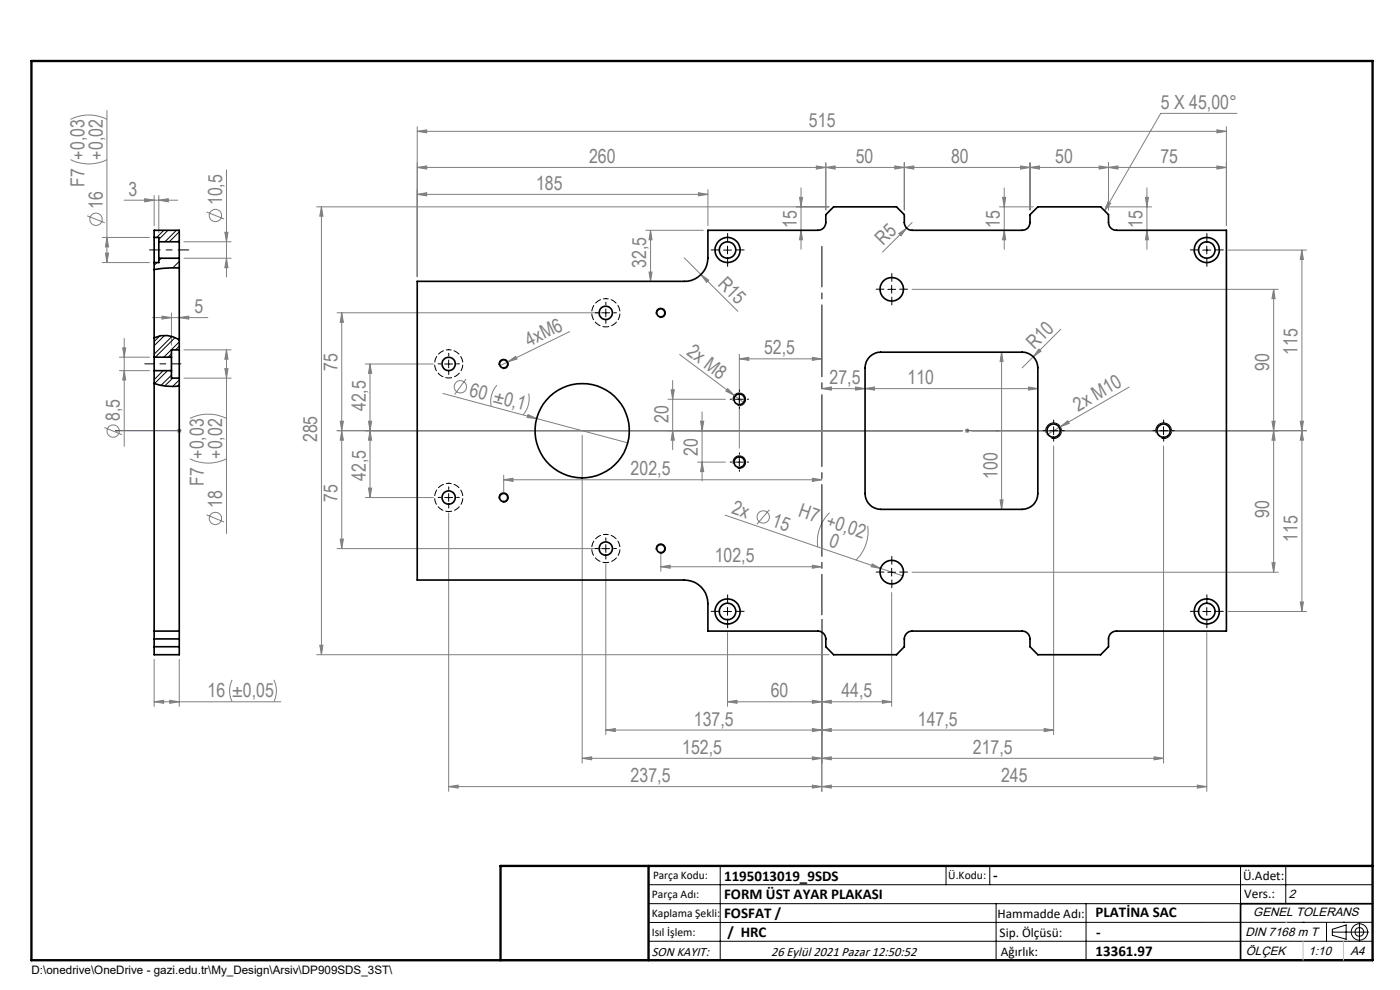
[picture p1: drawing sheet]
<svg xmlns="http://www.w3.org/2000/svg" width="297mm" height="210mm" viewBox="0 0 297 210" stroke-linecap="round" stroke-linejoin="round" font-family="sans-serif">
<g fill="none" stroke="#808080" stroke-width=".21">
<path d="M15 33.9a8.6 8.6 0 0 0 7.7 0M15 25.3a8.6 8.6 0 0 1 7.7 0M22.7 23.5v32.2M48 36v22.8M88.5 35.5l2-.3v.7zM88.5 27.9l2-.4v.7zM88.5 26.9v31.8M88.5 35.5h171.7M88.5 27.9h171.7M169.9 39.9v13M173.2 35.2l2 .3-2 .4zM175.2 35.5l2-.3v.7z"/>
<path d="M175.2 34.5v10M189.8 35.2l2 .3-2 .4zM191.8 35.5l2.1-.3v.7zM191.8 34.5v10M213 39.9v13M216.5 35.2l2 .3-2 .4zM218.5 35.5l2-.3v.7zM218.5 34.5v10M233.2 35.2l2 .3-2 .4zM235.2 35.5l2-.3v.7zM235.2 34.5v10M243.3 39.9v13"/>
<path d="M258.2 35.2l2 .3-2 .4zM258.2 27.5l2 .4-2 .3zM260.2 26.9v21M262.4 24.1h-16.2l-11.8 20.6M18.5 45.8l3.7 1.5M21.7 55.7h10M21.7 50.4h10M22.4 53.7h.6l-.3 2zM22.7 50.4l.3 2h-.6zM26.3 42.5h11.4M30.7 42.1l2 .4-2 .3zM32.7 41.5v6.4"/>
<path d="M33.7 42.5l2-.4v.7zM33.7 41.5v7.9M39 51.3h10M39 54.8h10M43.8 45l3.8 1.5M47.7 49.3h.7l-.4 2zM48 54.8l.4 2h-.7zM67.2 43.9h108.7M68.2 43.9v95M68.2 43.9l.3 2h-.7zM88.5 41.2l2-.3v.6zM88.5 41.2h61.7"/>
<path d="M137 48.9h12.2M137.7 57.7h.6l-.3 2zM138 48.9v10.8M138 48.9l.3 2h-.6zM145.2 54.7l11.3 11.3M148.2 40.9l2 .3-2 .3zM148.7 58.2l1.7 1.2-.5 .5zM150.2 40.2v7.7M169.6 41.9h.7l-.4 2zM169.9 48.9l.4 2h-.7zM190.7 49.6l1.6-1.2-1.2 1.6zM192.3 48.4l-5.1 5.1"/>
<path d="M193.5 47.2l-1.2 1.2M212 43.9h7.2M212.7 41.9h.7l-.4 2zM213 48.9l.4 2h-.7zM234.5 43.9h9.8M235.1 42.8l.5 .3-1.2 1.6zM243 41.9h.6l-.3 2zM243.3 48.9l.3 2h-.6zM260.5 53h16.7M276.2 53v76.7M276.2 53l.3 2h-.7zM25.3 75.8h6.4"/>
<path d="M25.3 78.6h6.4M26 73.8h.7l-.3 2zM26.4 71.8v22.9M26.4 78.6l.3 2h-.7zM32.3 67.4h11.8M34.4 67.1l2 .3-2 .3zM36.4 66.4v6.8M38 67.4l2-.3v.6zM39 74.2h10M47.7 78.2h.7l-.4 2zM48 74.2v39M48 74.2l.4 2h-.7z"/>
<path d="M71.5 66.3h56M72.5 66.3l.3 2.1h-.6zM72.5 66.3v50.1M77.5 77.2h14.4M78.5 77.2l.3 2h-.6zM78.5 77.2v28.3M107.7 76.8l1.7-1.2 .3 .6zM107.7 76.8l-1.8 .8M120.9 70.3l-13.2 6.5M144.2 75.2l11.6 8.7M156.8 76.1l2.1-.3v.6zM156.8 75.1v20"/>
<path d="M156.8 76.1h17.5M172.3 75.8l2 .3-2 .3zM193.5 61.4h77.7M212.5 74.7v33.3M212.5 74.7l.3 2h-.6zM220.4 74l.4 .5-1.6 1.2zM225 69.8l-8.1 8.2M270.2 61.4l.3 2h-.7zM270.2 61.4v60M22.2 90.7l3.7 1.5M37.5 91.4h1M37.7 91l.7 .7"/>
<path d="M38 90.9v1M38.4 91l-.7 .7M39 80.2h10M40.3 97.3a8.6 8.6 0 0 0 7.7 0M40.3 88.8a9 9 0 0 1 7.7 0M71.5 91.4h132.7M72.2 89.4h.6l-.3 2zM72.5 91.4l.3 2h-.6zM78.2 89.4h.6l-.3 2zM78.5 91.4l.3 2h-.6zM93.9 83.5l39.3 10.4M98.8 80.4l-2.4 3.3"/>
<path d="M105.4 81.7a5.3 5.3 0 0 0-1.2 4.5M112 87.9l1.8 .9-2-.2zM112.1 83.5a5.3 5.3 0 0 1-1.2 4.5M123.5 92.3v69.6M141.7 84.7h12.2M142.4 82.7h.7l-.4 2zM142.7 80.7v14.7M142.7 91.4l.4 2h-.7zM148 98h5.9M148.6 89.4h.7l-.4 2zM148.9 87.4v14.6M148.9 98l.4 2h-.7z"/>
<path d="M154.4 82.4l1.4 1.5-1.8-.9zM155.8 83.9l2.1 1.6M174.3 82.4l2.1-.3v.7zM181.5 82.1l2 .3-2 .4zM183.5 82.4l2-.3v.7zM204.7 91.4h1M204.8 91l.7 .7M205.2 90.9v1M205.5 91l-.7 .7M206.2 91.4h71M218.2 82.1l2 .3-2 .4zM220.2 82.4h-45.9"/>
<path d="M223.5 94.6v61.2M225 90.5l1.5-1.3 .3 .6zM225 90.5l-2.9 1.7M239.5 82.1l-14.5 8.4M246.8 94.6v67.3M269.8 89.4h.7l-.3 2zM270.2 91.4l.3 2h-.7zM275.8 89.4h.7l-.3 2zM276.2 91.4l.3 2h-.7zM43.8 109.2l3.8 1.5M71.5 116.4h56M72.2 114.4h.6l-.3 2z"/>
<path d="M77.5 105.5h14.4M78.2 103.5h.6l-.3 2zM95.2 108.8v59.1M106.9 101.8l1.9-.3v.6zM106.9 100.8v3.7M106.9 101.8h67.4M128.5 119.6v36.2M140.2 117.4v3.8M153.8 109.3l33 11.3M163.2 108.1l-2.6 3.1M172.3 119.9l2 .3-2 .3zM172.3 101.5l2 .3-2 .3z"/>
<path d="M176 108.8a8.7 8.7 0 0 0-2.5 7.3M184.1 111.5a8.6 8.6 0 0 1-2.5 7.3M185 119.6l1.8 1-2-.4zM212.2 106h.6l-.3 2zM269.8 119.4h.7l-.3 2zM32.7 139.9v10M38 139.9v10M67.2 138.9h108.7M67.8 136.9h.7l-.3 2zM140.2 120.2l2-.3v.6zM140.2 120.2h34.1M154.3 134.2v15.7"/>
<path d="M174.3 131.4v36.5M186.8 120.6l4.8 1.6M189.2 125.7v24.2M193.5 121.4h77.7M256 134.2v33.7M260.5 129.7h16.7M275.8 127.7h.7l-.3 2zM32.7 148.9l2-.4v.7zM32.7 148.9h26.9M36 148.5l2 .4-2 .3zM49.2 144.2a5.1 5.1 0 0 0 0 4.7M58.1 144.2a5.4 5.4 0 0 1 0 4.7"/>
<path d="M128.5 154.9l2-.4v.7zM128.5 154.9h95M154.3 148.9l2.1-.4v.7zM154.3 148.9h34.9M172.3 148.5l2 .4-2 .3zM172.3 154.5l2 .4-2 .3zM174.3 148.9l2.1-.4v.7zM174.3 154.9l2.1-.4v.7zM187.2 148.5l2 .4-2 .3zM221.5 154.5l2 .4-2 .3zM95.2 166.9l2-.4v.7zM95.2 166.9h160.8"/>
<path d="M123.5 160.9l2-.4v.7zM123.5 160.9h123.3M172.3 166.5l2 .4-2 .3zM172.3 160.5l2 .4-2 .3zM174.3 160.9l2.1-.4v.7zM174.3 166.9l2.1-.4v.7zM244.8 160.5l2 .4-2 .3zM254 166.5l2 .4-2 .3z"/>
<circle cx="20.4" cy="46.5" r="1.31"/>
<circle cx="45.7" cy="45.7" r="1.31"/>
<circle cx="24" cy="91.4" r="1.31"/>
<circle cx="97.7" cy="82" r="1.31"/>
<circle cx="45.7" cy="110" r="1.3"/>
<circle cx="161.9" cy="109.7" r="1.31"/>
</g>
<g fill="none" stroke="#000" stroke-width=".21">
<path d="M153.5 53h1.7M154.3 52.2v1.7M255.2 53h1.7M256 52.2v1.7M94.3 77.2h1.7M95.2 76.4v1.6M105.9 77.5a1 1 0 0 1 .8-1.3 1 1 0 0 1 1.1 1.1 1 1 0 0 1-1.2 .9M127.7 66.3h1.6M128.5 65.5v1.7M139.2 66.6a1.01 1.01 0 0 1 .9-1.2 1.01 1.01 0 0 1 1.1 1.1 1.01 1.01 0 0 1-1.3 .8M188.3 61.4h1.7M189.2 60.5v1.7"/>
<path d="M155.5 98.4a1.35 1.35 0 0 1 1.2-1.7 1.35 1.35 0 0 1 1.5 1.4 1.35 1.35 0 0 1-1.7 1.2M155.5 85a1.35 1.35 0 0 1 1.2-1.6 1.35 1.35 0 0 1 1.5 1.4 1.35 1.35 0 0 1-1.7 1.2M156 98h1.7M156 84.7h1.7M156.8 83.9v1.6M156.8 97.2v1.7M221.9 91.8a1.67 1.67 0 0 1 1.5-2.1 1.67 1.67 0 0 1 1.8 1.8 1.67 1.67 0 0 1-2.1 1.5M222.7 91.4h1.6M223.5 90.5v1.7M245.3 91.8a1.67 1.67 0 0 1 1.4-2.1 1.67 1.67 0 0 1 1.8 1.8 1.67 1.67 0 0 1-2.1 1.5M246 91.4h1.7M246.8 90.5v1.7"/>
<path d="M94.3 105.5h1.7M95.2 104.7v1.7M105.9 105.8a1 1 0 0 1 .8-1.3 1 1 0 0 1 1.1 1.1 1 1 0 0 1-1.2 .9M127.7 116.4h1.6M128.5 115.5v1.7M139.2 116.6a1 1 0 0 1 .9-1.2 1 1 0 0 1 1.1 1 1 1 0 0 1-1.3 .9M153.5 129.7h1.7M154.3 128.9v1.6M188.3 121.4h1.7M189.2 120.5v1.7M255.2 129.7h1.7M256 128.9v1.6"/>
<path d="M137.6 187.7h153.6M137.6 191.7h153.6M137.6 199.7h153.6M152.8 183.7v20M200.7 183.7v4M210 183.7v4M211.3 191.7v12M230.4 191.7v12M263.2 183.7v20M272.8 183.7v8M276.4 195.6h.1M281.4 195.6v4.1"/>
<path d="M282.6 197.7h7.8M282.6 197.1l3-.9v3l-3-.8zM285 195.6h.1M288.4 195.8v3.8M291.2 195.6l-153.6 .1"/>
<circle cx="288.4" cy="197.7" r="1.74"/>
<circle cx="288.4" cy="197.7" r=".93"/>
</g>
<path d="M24.5 91.4h.7h-.7M24.5 91.4h13.5M37.9 91.4h.3zM38 91.4h.1M205 91.4h.4zM205.2 91.4h.1M205.2 91.4h6.7M211.9 91.4h-.6h.6" fill="none" stroke="#00f" stroke-width=".21"/>
<path d="M174.4 130.4v-78.1" fill="none" stroke="#000" stroke-width=".21" stroke-dasharray="15.2 1.3 1.3 1.3" stroke-dashoffset="6.6"/>
<path d="M30.7 77.2h7.7" fill="none" stroke="#000" stroke-width=".21" stroke-dasharray="15.2 1.3 1.3 1.3" stroke-dashoffset="13.3"/>
<path d="M31.7 53h8.3" fill="none" stroke="#000" stroke-width=".21" stroke-dasharray="15.2 1.3 1.3 1.3" stroke-dashoffset="13"/>
<path d="M291.2 191.7h-28v12M106.2 203.7h185" fill="none" stroke="#000" stroke-width=".35"/>
<path d="M6.7 12.9h284.5v190.8h-284.5zM137.6 183.7v20M291.2 183.7h-185v20" fill="none" stroke="#000" stroke-width=".5"/>
<path d="M272.8 195.6h.1M276.4 199.7v4M285 199.7v4" fill="none" stroke="#c0c0c0" stroke-width=".21"/>
<g fill="none" stroke="#000" stroke-width=".21" stroke-dasharray="15.2 1.3 1.3 1.3">
<path d="M152.7 53h-1.8M154.4 51.3v-1.8M154.4 54.7v1.8M156 53h1.9M189.2 59.7v-1.7M254.4 53h-1.9M256 51.3v-1.8M256 54.7v1.8M257.7 53h1.8M93.5 77.2h-.6M95.2 75.5v-.6M95.2 78.8v.6"/>
<path d="M96.9 77.2h.5M126.9 66.3h-.6M128.5 64.7v-.6M128.5 68v.6M130.2 66.3h.6M187.5 61.3h-1.6M189.2 63v1.7M190.9 61.3h1.6M155.2 98h-.3M155.2 84.7h-.3M156.9 96.3v-.3M156.9 99.7v.3"/>
<path d="M156.9 83v-.3M156.9 86.3v.3M158.5 98h.3M158.5 84.7h.3M221.9 91.3h-.6M223.5 89.7v-.6M223.5 93v.6M225.2 91.3h.6M245.2 91.3h-.6M246.9 89.7v-.6M246.9 93v.6M248.5 91.3h.6"/>
<path d="M93.5 105.5h-.6M95.2 103.8v-.5M95.2 107.2v.6M96.9 105.5h.5M126.9 116.3h-.6M128.5 114.7v-.6M128.5 118v.6M130.2 116.3h.6M189.2 119.7v-1.7M152.7 129.7h-1.8M154.4 128v-1.8M154.4 131.3v1.9"/>
<path d="M156 129.7h1.9M187.5 121.3h-1.6M189.2 123v1.7M190.9 121.3h1.6M254.4 129.7h-1.9M256 128v-1.8M256 131.3v1.9M257.7 129.7h1.8"/>
</g>
<g fill="#00f">
<path d="M211.3 91.4h.6zM205 91.4h.4z"/>
<path d="M37.9 91.4h.3zM24.5 91.4h.7z"/>
</g>
<g fill="#808080">
<path d="M154.4 82.4l1.4 1.5-1.8-.9z"/>
<path d="M185 119.6l1.8 1-2-.4z"/>
<path d="M112 87.9l1.8 .9-2-.2z"/>
<path d="M107.7 76.8l1.7-1.2 .3 .6z"/>
<path d="M225 90.5l1.5-1.3 .3 .6z"/>
<path d="M190.7 49.6l1.6-1.2-1.2 1.6z"/>
<path d="M220.4 74l.4 .5-1.6 1.2z"/>
<path d="M148.7 58.2l1.7 1.2-.5 .5z"/>
<path d="M172.3 148.5l2 .4-2 .3zM154.3 148.9l2.1-.4v.7zM172.3 154.5l2 .4-2 .3zM128.5 154.9l2-.4v.7zM172.3 166.5l2 .4-2 .3zM95.2 166.9l2-.4v.7zM148.2 40.9l2 .3-2 .3zM88.5 41.2l2-.3v.6zM173.2 35.2l2 .3-2 .4zM88.5 35.5l2-.3v.7zM172.3 75.8l2 .3-2 .3zM156.8 76.1l2.1-.3v.6zM172.3 119.9l2 .3-2 .3zM140.2 120.2l2-.3v.6zM172.3 160.5l2 .4-2 .3zM123.5 160.9l2-.4v.7zM36 148.5l2 .4-2 .3zM32.7 148.9l2-.4v.7zM38 67.4l2-.3v.6zM34.4 67.1l2 .3-2 .3z"/>
<path d="M174.3 148.9l2.1-.4v.7zM187.2 148.5l2 .4-2 .3zM174.3 154.9l2.1-.4v.7zM221.5 154.5l2 .4-2 .3zM174.3 160.9l2.1-.4v.7zM244.8 160.5l2 .4-2 .3zM174.3 166.9l2.1-.4v.7zM254 166.5l2 .4-2 .3zM174.3 82.4l2.1-.3v.7zM181.5 82.1l2 .3-2 .4zM175.2 35.5l2-.3v.7zM189.8 35.2l2 .3-2 .4zM191.8 35.5l2.1-.3v.7zM216.5 35.2l2 .3-2 .4zM218.5 35.5l2-.3v.7zM233.2 35.2l2 .3-2 .4zM235.2 35.5l2-.3v.7zM258.2 35.2l2 .3-2 .4zM88.5 27.9l2-.4v.7zM258.2 27.5l2 .4-2 .3zM106.9 101.8l1.9-.3v.6zM172.3 101.5l2 .3-2 .3zM235.1 42.8l.5 .3-1.2 1.6zM30.7 42.1l2 .4-2 .3zM33.7 42.5l2-.4v.7z"/>
<path d="M142.7 91.4l.4 2h-.7zM142.4 82.7h.7l-.4 2zM269.8 89.4h.7l-.3 2zM270.2 61.4l.3 2h-.7zM78.2 89.4h.6l-.3 2zM78.5 77.2l.3 2h-.6zM72.2 89.4h.6l-.3 2zM72.5 66.3l.3 2.1h-.6zM22.4 53.7h.6l-.3 2zM22.7 50.4l.3 2h-.6zM47.7 78.2h.7l-.4 2zM48 74.2l.4 2h-.7z"/>
<path d="M137.7 57.7h.6l-.3 2zM138 48.9l.3 2h-.6z"/>
<path d="M148.6 89.4h.7l-.4 2zM148.9 98l.4 2h-.7zM276.2 53l.3 2h-.7zM275.8 89.4h.7l-.3 2zM270.2 91.4l.3 2h-.7zM269.8 119.4h.7l-.3 2zM276.2 91.4l.3 2h-.7zM275.8 127.7h.7l-.3 2zM78.5 91.4l.3 2h-.6zM78.2 103.5h.6l-.3 2zM72.5 91.4l.3 2h-.6zM72.2 114.4h.6l-.3 2zM212.5 74.7l.3 2h-.6zM212.2 106h.6l-.3 2zM212.7 41.9h.7l-.4 2zM213 48.9l.4 2h-.7zM169.6 41.9h.7l-.4 2zM169.9 48.9l.4 2h-.7zM243 41.9h.6l-.3 2zM243.3 48.9l.3 2h-.6zM68.2 43.9l.3 2h-.7zM67.8 136.9h.7l-.3 2zM47.7 49.3h.7l-.4 2zM48 54.8l.4 2h-.7zM26 73.8h.7l-.3 2zM26.4 78.6l.3 2h-.7z"/>
<path d="M183.5 82.4l2-.3v.7zM218.2 82.1l2 .3-2 .4z"/>
</g>
<g fill="none" stroke="#000" stroke-width=".35">
<path d="M32.7 50.4v5.3M32.7 50.4v-1.5h5.3v2.4M32.7 55.7v20.1M32.7 50.4h1v.9M33.7 51.3v3.5M33.7 51.3h4.3M33.7 54.8v.9h-1M33.7 54.8h4.3M38 56.8l-3.6 .1-1.7 .3M38 51.3v3.5M38 54.8v19.4M88.5 59.7h56.7a5 5 0 0 0 5-5v-5.8h23.3a1.63 1.63 0 0 0 1.7-1.7v-1.7l1.6-1.6h13.4l1.6 1.6v1.7a1.63 1.63 0 0 0 1.7 1.7h23.4a1.63 1.63 0 0 0 1.6-1.7v-1.7l1.7-1.6h13.3l1.7 1.6v1.7a1.63 1.63 0 0 0 1.7 1.7h23.3v85h-23.3a1.69 1.69 0 0 0-1.7 1.6v1.7l-1.7 1.7h-13.3l-1.7-1.7v-1.7a1.69 1.69 0 0 0-1.6-1.6h-23.4a1.69 1.69 0 0 0-1.7 1.6v1.7l-1.6 1.7h-13.4l-1.6-1.7v-1.7a1.69 1.69 0 0 0-1.7-1.6h-23.3v-5.9a5 5 0 0 0-5-5h-56.7z"/>
<path d="M32.7 71.7a5.2 5.2 0 0 1 5.3 .4M32.7 75.8v2.8M32.7 78.6v55.3M32.7 75.8h3.7M32.7 78.6h3.7M36.4 75.8v2.8M36.4 78.6v1.6h1.6M38 74.2v6M38 74.2h-1.6v1.6M184.5 75.7a3.3 3.3 0 0 1 2.3-1h30.1a3.3 3.3 0 0 1 3.3 3.3v26.7a3.3 3.3 0 0 1-3.3 3.3h-30.1a3.4 3.4 0 0 1-3.3-3.3v-26.7a3.3 3.3 0 0 1 1-2.3zM32.7 81.3a12.3 12.3 0 0 0 5.3 .6M38 80.2v53.7"/>
<path d="M32.7 133.9v1.6M32.7 135.5v3.4h5.3v-3.4M32.7 133.9h5.3M32.7 135.5h5.3M32.7 137.2h5.3M38 133.9v1.6"/>
<circle cx="154.3" cy="53" r="2.66"/>
<circle cx="154.3" cy="53" r="1.75"/>
<circle cx="256" cy="53" r="1.75"/>
<circle cx="256" cy="53" r="2.67"/>
<circle cx="95.2" cy="77.2" r="1.43"/>
<circle cx="106.8" cy="77.2" r=".86"/>
<circle cx="128.5" cy="66.4" r="1.43"/>
<circle cx="140.2" cy="66.4" r=".86"/>
<circle cx="189.2" cy="61.4" r="2.49"/>
<circle cx="123.5" cy="91.4" r="10"/>
<circle cx="156.8" cy="84.7" r="1.13"/>
<circle cx="156.8" cy="98" r="1.13"/>
<circle cx="223.5" cy="91.4" r="1.41"/>
<circle cx="246.8" cy="91.4" r="1.42"/>
<circle cx="95.2" cy="105.5" r="1.42"/>
<circle cx="106.8" cy="105.5" r=".86"/>
<circle cx="128.5" cy="116.4" r="1.42"/>
<circle cx="140.2" cy="116.4" r=".86"/>
<circle cx="154.3" cy="129.7" r="2.66"/>
<circle cx="154.3" cy="129.7" r="1.75"/>
<circle cx="189.2" cy="121.4" r="2.49"/>
<circle cx="256" cy="129.7" r="1.76"/>
<circle cx="256" cy="129.7" r="2.67"/>
</g>
<path d="M95.2 74.2a3 3 0 0 1 2.7 4.3 3 3 0 0 1-5.1 .5 3 3 0 0 1 1.8-4.8h.6M128.5 63.3a3 3 0 0 1 2.7 4.4 3 3 0 0 1-5 .5 3 3 0 0 1 1.7-4.8l.6-.1M95.2 102.5a3 3 0 0 1 2.7 4.3 3 3 0 0 1-5.1 .6 3 3 0 0 1 1.8-4.8l.6-.1M128.5 113.3a3 3 0 0 1 2.7 4.4 3 3 0 0 1-5 .5 3 3 0 0 1 1.7-4.8l.6-.1" fill="none" stroke="#000" stroke-width=".21" stroke-dasharray="1.3 .6" stroke-dashoffset=".8"/>
<g fill="none" stroke="#000" stroke-width=".21">
<path d="M32.9 48.9l-.2 .2M33.3 55.7l-.6 .6M34.2 54.8l-.5 .5M34.7 48.9l-1.5 1.5M35.6 48.9l-1.9 1.9M37.4 48.9l-2.4 2.4M38 51l-.3 .3M38 55.4l-1.3 1.4M38 49.2l-2.1 2.1M32.8 78.6l-.1 .1M33.9 71.3l-1.2 1.2M34.6 78.6l-1.9 1.9"/>
<path d="M34.9 71.1l-2.2 2.2M35.5 78.6l-2.7 2.8M36.4 79.6l-2.2 2.1M36.4 75.1l-.7 .7M36.5 71.4l-3.8 3.7M37.1 71.6l-4.2 4.2M38 72.5l-3.3 3.3M38 73.4l-.7 .8M36.6 80.2l-1.6 1.7M38 80.6l-1.4 1.4M38 81.5l-.4 .4"/>
</g>
<g font-size="4.1" fill="#808080">
<text x="246.3" y="23.1">5 X 45,00°</text>
<text x="171.6" y="26.9">515</text>
<text x="21.8" y="33.8" transform="rotate(-90 21.8 33.8)">+0,02</text>
<text x="125" y="34.6">260</text>
<text x="181.5" y="34.6">50</text>
<text x="201.8" y="34.6">80</text>
<text x="223.9" y="34.6">50</text>
<text x="246.2" y="34.6">75</text>
<text x="17.9" y="39.6" transform="rotate(-90 17.9 39.6)">F7 +0,03</text>
<text x="27.3" y="41.5">3</text>
<text x="113.7" y="40.3">185</text>
<text x="21.8" y="44.3" transform="rotate(-90 21.8 44.3)">16</text>
<text x="47.1" y="43.5" transform="rotate(-90 47.1 43.5)">10,5</text>
<text x="169" y="48.4" transform="rotate(-90 169 48.4)">15</text>
<text x="187.4" y="52.2" transform="rotate(-45 187.4 52.2)">R5</text>
<text x="212.1" y="48.4" transform="rotate(-90 212.1 48.4)">15</text>
<text x="242.4" y="48.4" transform="rotate(-90 242.4 48.4)">15</text>
<text x="137.1" y="56.9" transform="rotate(-90 137.1 56.9)">32,5</text>
<text x="152.1" y="60.4" transform="rotate(45 152.1 60.4)">R15</text>
<text x="41.3" y="66.4">5</text>
<text x="112.2" y="73.6" transform="rotate(-26 112.2 73.6)">4xM6</text>
<text x="145.5" y="75" transform="rotate(37 145.5 75)">2x M8</text>
<text x="162.1" y="75.2">52,5</text>
<text x="219.4" y="74.3" transform="rotate(-45 219.4 74.3)">R10</text>
<text x="275.3" y="75.3" transform="rotate(-90 275.3 75.3)">115</text>
<text x="71.6" y="78.7" transform="rotate(-90 71.6 78.7)">75</text>
<text x="99.4" y="83.9" transform="rotate(15 99.4 83.9)">60 ±0,1</text>
<text x="176" y="81.5">27,5</text>
<text x="192.5" y="81.5">110</text>
<text x="269.3" y="78.8" transform="rotate(-90 269.3 78.8)">90</text>
<text x="25.4" y="89.3" transform="rotate(-90 25.4 89.3)">8,5</text>
<text x="77.6" y="87.3" transform="rotate(-90 77.6 87.3)">42,5</text>
<text x="141.8" y="89.7" transform="rotate(-90 141.8 89.7)">20</text>
<text x="228.7" y="87.3" transform="rotate(-30 228.7 87.3)">2x M10</text>
<text x="67.3" y="93.8" transform="rotate(-90 67.3 93.8)">285</text>
<text x="47.1" y="97.3" transform="rotate(-90 47.1 97.3)">+0,02</text>
<text x="133.8" y="100.8">202,5</text>
<text x="148" y="96.7" transform="rotate(-90 148 96.7)">20</text>
<text x="211.6" y="101.5" transform="rotate(-90 211.6 101.5)">100</text>
<text x="43.3" y="103.1" transform="rotate(-90 43.3 103.1)">F7 +0,03</text>
<text x="47.1" y="107.8" transform="rotate(-90 47.1 107.8)">18</text>
<text x="71.6" y="106.4" transform="rotate(-90 71.6 106.4)">75</text>
<text x="77.6" y="102" transform="rotate(-90 77.6 102)">42,5</text>
<text x="155" y="108.8" transform="rotate(19 155 108.8)">2x</text>
<text x="163.5" y="111.7" transform="rotate(19 163.5 111.7)">15</text>
<text x="169.2" y="109.5" transform="rotate(19 169.2 109.5)">H7 +0,02</text>
<text x="269.3" y="109.8" transform="rotate(-90 269.3 109.8)">90</text>
<text x="151.6" y="119.3">102,5</text>
<text x="175.7" y="115.8" transform="rotate(19 175.7 115.8)">0</text>
<text x="275.3" y="115" transform="rotate(-90 275.3 115)">115</text>
<text x="44" y="147.9">16 ±0,05</text>
<text x="163.5" y="147.9">60</text>
<text x="178.5" y="147.9">44,5</text>
<text x="147.2" y="153.9">137,5</text>
<text x="194.7" y="153.9">147,5</text>
<text x="144.7" y="159.9">152,5</text>
<text x="206.4" y="159.9">217,5</text>
<text x="133.8" y="165.9">237,5</text>
<text x="212.4" y="165.9">245</text>
</g>
<g font-size="3.2">
<text x="153.6" y="186.8">1195013019_9SDS</text>
<text x="153.6" y="190.8">FORM ÜST AYAR PLAKASI</text>
<text x="210.7" y="186.6">-</text>
<text x="153.6" y="194.8">FOSFAT /</text>
<text x="232.4" y="194.5">PLATİNA SAC</text>
<text x="154.3" y="198.8">/ HRC</text>
<text x="232.4" y="202.8">13361.97</text>
<text x="232.5" y="198.8">-</text>
</g>
<g font-size="2.8">
<text x="263.7" y="186.7">Ü.Adet:</text>
<text x="263.9" y="190.5">Vers.:</text>
<text x="211.6" y="194.8">Hammadde Adı:</text>
<text x="138.3" y="202.8">SON KAYIT:</text>
<text x="163.6" y="202.8">26 Eylül 2021 Pazar 12:50:52</text>
<text x="212.1" y="198.7">Sip. Ölçüsü:</text>
<text x="212.3" y="202.7">Ağırlık:</text>
</g>
<g font-size="2.6">
<text x="273.4" y="190.4">2</text>
<text x="265.9" y="194.4">GENEL TOLERANS</text>
<text x="264.2" y="198.5">DIN 7168 m T</text>
<text x="264.3" y="202.6">ÖLÇEK</text>
<text x="277.6" y="202.6">1:10</text>
<text x="286.5" y="202.6">A4</text>
</g>
<g font-size="2.5">
<text x="138.3" y="190.5">Parça Adı:</text>
<text x="138.5" y="186.5">Parça Kodu:</text>
<text x="201.2" y="186.5">Ü.Kodu:</text>
<text x="138.3" y="194.5">Kaplama Şekli:</text>
<text x="138.3" y="198.6">Isıl İşlem:</text>
<text x="6.7" y="206.7">D:\onedrive\OneDrive - gazi.edu.tr\My_Design\Arsiv\DP909SDS_3ST\</text>
</g>
</svg>
